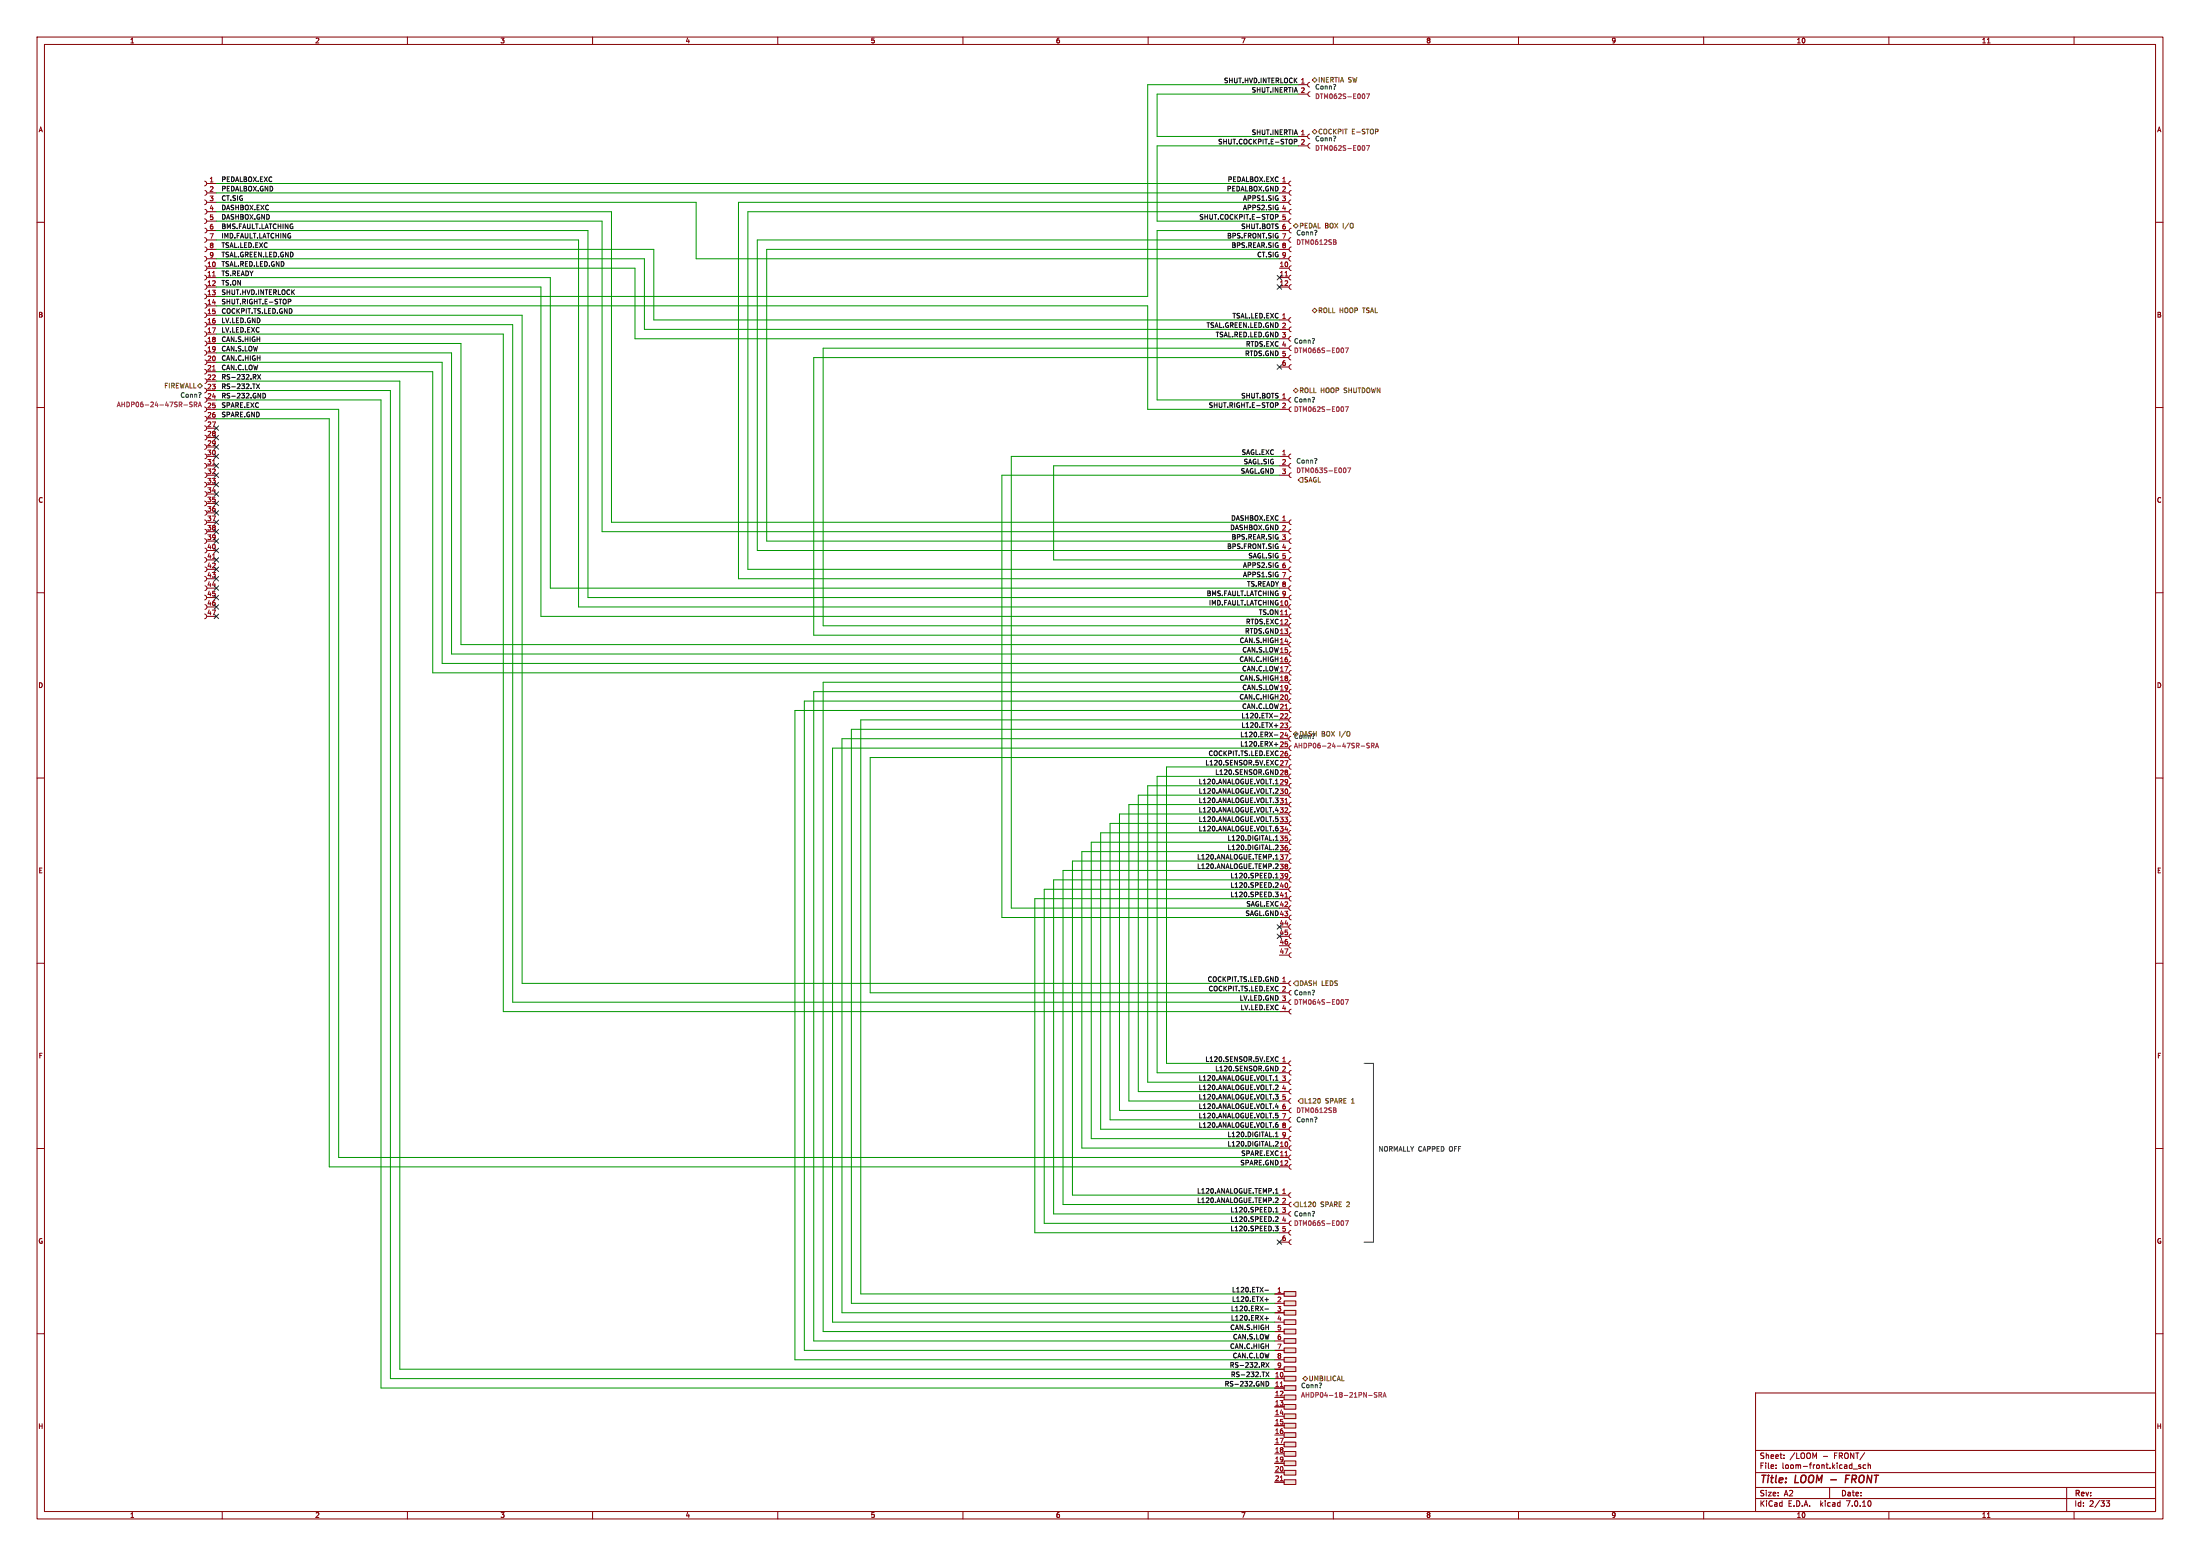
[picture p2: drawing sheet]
<svg xmlns="http://www.w3.org/2000/svg" width="594mm" height="420mm" viewBox="0 0 594 420" stroke-linecap="round" stroke-linejoin="round" font-family="sans-serif">
<g fill="none" stroke="#840000" stroke-width=".27">
<path d="M10 10h574v400h-574zM12 12h570v396h-570zM60 10v2M110 10v2M160 10v2M210 10v2M260 10v2M310 10v2M360 10v2M410 10v2M460 10v2M510 10v2"/>
<path d="M536.6 11.6h.7M560 10v2M350.5 22.9h2.6M350.5 25.4h2.6M350.5 36.8h2.6M350.5 39.4h2.6M353.6 22.2l-.4 .2-.1 .4 .1 .5 .4 .2M353.6 36.2l-.4 .2-.1 .4 .1 .5 .4 .2M353.7 24.8l-.4 .2-.2 .4 .2 .4 .4 .2M353.7 38.7l-.4 .2-.2 .4 .2 .5 .4 .2M10 60h2M55.2 59.1l.4 .2 .2 .4-.2 .4-.4 .2"/>
<path d="M55.2 54l.4 .2 .2 .4-.2 .4-.4 .2M55.2 48.9l.4 .2 .2 .5-.2 .4-.4 .2M55.3 56.5l.4 .2 .2 .5-.2 .4-.4 .2M55.3 51.4l.4 .2 .2 .5-.2 .4-.4 .2M55.9 49.5h2.5M55.9 52.1h2.5M55.9 54.6h2.5M55.9 57.2h2.5M55.9 59.7h2.5M345.4 49.5h2.6M345.4 52.1h2.6M345.4 54.6h2.6"/>
<path d="M345.4 57.2h2.6M345.4 59.7h2.6M348.5 48.9l-.4 .2-.1 .4 .1 .5 .4 .2M348.5 54l-.4 .2-.1 .4 .1 .4 .4 .2M348.5 59.1l-.4 .2-.1 .4 .1 .4 .4 .2M348.6 51.4l-.4 .2-.1 .4 .1 .5 .4 .2M348.6 56.5l-.4 .2-.1 .4 .1 .5 .4 .2M582 60h2M55.2 79.4l.4 .2 .2 .4-.2 .4-.4 .2M55.2 74.3l.4 .2 .2 .5-.2 .4-.4 .2M55.2 69.2l.4 .2 .2 .5-.2 .4-.4 .2M55.2 64.1l.4 .2 .2 .5-.2 .4-.4 .2"/>
<path d="M55.3 76.8l.4 .2 .2 .5-.2 .4-.4 .2M55.3 71.8l.4 .2 .2 .4-.2 .4-.4 .2M55.3 66.7l.4 .2 .2 .4-.2 .4-.4 .2M55.3 61.6l.4 .2 .2 .5-.2 .4-.4 .2M55.9 72.4h2.5M55.9 74.9h2.5M55.9 77.5h2.5M55.9 62.2h2.5M55.9 64.8h2.5M55.9 67.3h2.5M55.9 69.9h2.5M345.4 72.4h2.6"/>
<path d="M345.4 74.9h2.6M345.4 77.5h2.6M345.4 62.2h2.6M345.4 64.8h2.6M345.4 67.3h2.6M345.4 69.9h2.6M348.5 64.1l-.4 .2-.1 .4 .1 .5 .4 .2M348.5 69.2l-.4 .2-.1 .4 .1 .5 .4 .2M348.5 74.3l-.4 .2-.1 .4 .1 .5 .4 .2M348.6 61.6l-.4 .2-.1 .4 .1 .5 .4 .2M348.6 66.7l-.4 .2-.1 .4 .1 .4 .4 .2M348.6 71.8l-.4 .2-.1 .4 .1 .4 .4 .2"/>
<path d="M348.6 76.8l-.4 .2-.1 .4 .1 .5 .4 .2M55.2 99.7l.4 .2 .2 .5-.2 .4-.4 .2M55.2 94.6l.4 .2 .2 .5-.2 .4-.4 .2M55.2 89.5l.4 .2 .2 .5-.2 .4-.4 .2M55.2 84.5l.4 .2 .2 .4-.2 .4-.4 .2M55.3 97.2l.4 .2 .2 .4-.2 .4-.4 .2M55.3 92.1l.4 .2 .2 .4-.2 .4-.4 .2M55.3 87l.4 .2 .2 .5-.2 .4-.4 .2M55.3 81.9l.4 .2 .2 .5-.2 .4-.4 .2M55.9 80h2.5M55.9 82.6h2.5M55.9 85.1h2.5"/>
<path d="M55.9 87.6h2.5M55.9 90.2h2.5M55.9 92.7h2.5M55.9 95.3h2.5M55.9 97.8h2.5M345.4 86.4h2.6M345.4 88.9h2.6M345.4 91.4h2.6M345.4 94h2.6M345.4 96.5h2.6M345.4 99.1h2.6M348.5 85.7l-.4 .2-.1 .4 .1 .5 .4 .2"/>
<path d="M348.5 90.8l-.4 .2-.1 .4 .1 .5 .4 .2M348.5 95.9l-.4 .2-.1 .4 .1 .5 .4 .2M348.6 88.3l-.4 .2-.1 .4 .1 .4 .4 .2M348.6 93.3l-.4 .3-.1 .4 .1 .4 .4 .2M348.6 98.4l-.4 .2-.1 .4 .1 .5 .4 .2M10 110h2M55.2 114.9l.4 .2 .2 .5-.2 .4-.4 .2M55.2 109.9l.4 .2 .2 .4-.2 .4-.4 .2M55.2 104.8l.4 .2 .2 .4-.2 .4-.4 .2M55.3 117.5l.4 .2 .2 .4-.2 .4-.4 .2M55.3 112.4l.4 .2 .2 .5-.2 .4-.4 .2M55.3 107.3l.4 .2 .2 .5-.2 .4-.4 .2"/>
<path d="M55.3 102.2l.4 .2 .2 .5-.2 .4-.4 .2M55.9 100.3h2.5M55.9 102.9h2.5M55.9 105.4h2.5M55.9 108h2.5M55.9 110.5h2.5M55.9 113h2.5M55.9 115.6h2.5M55.9 118.1h2.5M345.4 108h2.6M345.4 110.5h2.6M348.5 107.3l-.4 .2-.1 .4 .1 .5 .4 .2"/>
<path d="M348.6 109.9l-.4 .2-.1 .4 .1 .4 .4 .2M582 110h2M55.2 135.3l.4 .2 .2 .4-.2 .4-.4 .2M55.2 130.2l.4 .2 .2 .4-.2 .4-.4 .2M55.2 125.1l.4 .2 .2 .5-.2 .4-.4 .2M55.2 120l.4 .2 .2 .5-.2 .4-.4 .2M55.3 137.8l.4 .2 .2 .5-.2 .4-.4 .2M55.3 132.7l.4 .2 .2 .5-.2 .4-.4 .2M55.3 127.6l.4 .2 .2 .5-.2 .4-.4 .2M55.3 122.6l.4 .2 .2 .4-.2 .4-.4 .2M55.9 120.7h2.5M55.9 123.2h2.5"/>
<path d="M55.9 125.7h2.5M55.9 128.3h2.5M55.9 130.8h2.5M55.9 133.4h2.5M55.9 135.9h2.5M55.9 138.4h2.5M345.4 123.2h2.6M345.4 125.7h2.6M345.4 128.3h2.6M348.5 122.6l-.4 .2-.1 .4 .1 .4 .4 .2M348.5 125.1l-.4 .2-.1 .4 .1 .5 .4 .2M348.6 127.6l-.4 .2-.1 .4 .1 .5 .4 .2"/>
<path d="M10 160h2M55.2 155.6l.4 .2 .2 .4-.2 .4-.4 .2M55.2 150.5l.4 .2 .2 .5-.2 .4-.4 .2M55.2 145.4l.4 .2 .2 .5-.2 .4-.4 .2M55.2 140.3l.4 .2 .2 .5-.2 .4-.4 .2M55.3 158.1l.4 .2 .2 .5-.2 .4-.4 .2M55.3 153l.4 .2 .2 .5-.2 .4-.4 .2M55.3 148l.4 .2 .2 .4-.2 .4-.4 .2M55.3 142.9l.4 .2 .2 .4-.2 .4-.4 .2M55.9 141h2.5M55.9 143.5h2.5M55.9 146.1h2.5"/>
<path d="M55.9 148.6h2.5M55.9 151.1h2.5M55.9 153.7h2.5M55.9 156.2h2.5M55.9 158.8h2.5M345.4 141h2.6M345.4 143.5h2.6M345.4 146.1h2.6M345.4 148.6h2.6M345.4 151.1h2.6M345.4 153.7h2.6M345.4 156.2h2.6"/>
<path d="M345.4 158.8h2.6M348.5 158.1l-.4 .3-.1 .4 .1 .4 .4 .2M348.5 153l-.4 .3-.1 .4 .1 .4 .4 .2M348.5 148l-.4 .2-.1 .4 .1 .4 .4 .2M348.5 142.9l-.4 .2-.1 .4 .1 .4 .4 .2M348.6 155.6l-.4 .2-.1 .4 .1 .4 .4 .2M348.6 150.5l-.4 .2-.1 .5 .1 .4 .4 .2M348.6 145.4l-.4 .2-.1 .5 .1 .4 .4 .2M348.6 140.3l-.4 .2-.1 .5 .1 .4 .4 .2M582 160h2M55.2 165.7l.4 .2 .2 .5-.2 .4-.4 .2M55.2 160.7l.4 .2 .2 .4-.2 .4-.4 .2"/>
<path d="M55.3 163.2l.4 .2 .2 .5-.2 .4-.4 .2M55.9 161.3h2.5M55.9 163.8h2.5M55.9 166.4h2.5M345.4 161.3h2.6M345.4 163.8h2.6M345.4 166.4h2.6M345.4 168.9h2.6M345.4 171.5h2.6M345.4 174h2.6M345.4 176.5h2.6M345.4 179.1h2.6"/>
<path d="M348.5 178.4l-.4 .3-.1 .4 .1 .4 .4 .2M348.5 173.4l-.4 .2-.1 .4 .1 .4 .4 .2M348.5 168.3l-.4 .2-.1 .4 .1 .4 .4 .2M348.5 163.2l-.4 .3-.1 .4 .1 .4 .4 .2M348.6 175.9l-.4 .2-.1 .5 .1 .4 .4 .2M348.6 170.8l-.4 .2-.1 .5 .1 .4 .4 .2M348.6 165.7l-.4 .2-.1 .5 .1 .4 .4 .2M348.6 160.7l-.4 .2-.1 .4 .1 .4 .4 .2M345.4 181.6h2.6M345.4 184.2h2.6M345.4 186.7h2.6M345.4 189.2h2.6"/>
<path d="M345.4 191.8h2.6M345.4 194.3h2.6M345.4 196.9h2.6M345.4 199.4h2.6M348.5 198.8l-.4 .2-.1 .4 .1 .4 .4 .2M348.5 193.7l-.4 .2-.1 .4 .1 .4 .4 .2M348.5 188.6l-.4 .3-.1 .4 .1 .4 .4 .2M348.5 183.5l-.4 .3-.1 .4 .1 .4 .4 .2M348.6 196.2l-.4 .2-.1 .5 .1 .4 .4 .2M348.6 191.1l-.4 .2-.1 .5 .1 .4 .4 .2M348.6 186.1l-.4 .2-.1 .4 .1 .4 .4 .2M348.6 181l-.4 .2-.1 .4 .1 .4 .4 .2"/>
<path d="M10 210h2M345.4 201.9h2.6M345.4 204.5h2.6M345.4 207h2.6M345.4 209.6h2.6M345.4 212.1h2.6M345.4 214.6h2.6M345.4 217.2h2.6M345.4 219.7h2.6M348.5 219.1l-.4 .2-.1 .4 .1 .4 .4 .2M348.5 214l-.4 .3-.1 .4 .1 .4 .4 .2M348.5 208.9l-.4 .3-.1 .4 .1 .4 .4 .2"/>
<path d="M348.5 203.8l-.4 .3-.1 .4 .1 .4 .4 .2M348.6 216.5l-.4 .2-.1 .5 .1 .4 .4 .2M348.6 211.5l-.4 .2-.1 .4 .1 .4 .4 .2M348.6 206.4l-.4 .2-.1 .4 .1 .4 .4 .2M348.6 201.3l-.4 .2-.1 .5 .1 .4 .4 .2M582 210h2M345.4 222.3h2.6M345.4 224.8h2.6M345.4 227.3h2.6M345.4 229.9h2.6M345.4 232.4h2.6M345.4 235h2.6"/>
<path d="M345.4 237.5h2.6M348.5 239.4l-.4 .3-.1 .4 .1 .4 .4 .2M348.5 234.3l-.4 .3-.1 .4 .1 .4 .4 .2M348.5 229.2l-.4 .3-.1 .4 .1 .4 .4 .2M348.5 224.2l-.4 .2-.1 .4 .1 .4 .4 .2M348.6 236.9l-.4 .2-.1 .4 .1 .4 .4 .2M348.6 231.8l-.4 .2-.1 .4 .1 .4 .4 .2M348.6 226.7l-.4 .2-.1 .5 .1 .4 .4 .2M348.6 221.6l-.4 .2-.1 .5 .1 .4 .4 .2M10 260h2M345.4 240h2.6M345.4 242.6h2.6"/>
<path d="M345.4 245.1h2.6M345.4 247.7h2.6M345.4 250.2h2.6M345.4 252.7h2.6M345.4 255.3h2.6M345.4 257.8h2.6M348.5 254.6l-.4 .3-.1 .4 .1 .4 .4 .2M348.5 249.6l-.4 .2-.1 .4 .1 .4 .4 .2M348.5 244.5l-.4 .2-.1 .4 .1 .4 .4 .2M348.6 257.2l-.4 .2-.1 .4 .1 .4 .4 .2M348.6 252.1l-.4 .2-.1 .5 .1 .4 .4 .2M348.6 247l-.4 .2-.1 .5 .1 .4 .4 .2"/>
<path d="M348.6 241.9l-.4 .2-.1 .5 .1 .4 .4 .2M582 260h2M345.4 265.4h2.6M345.4 268h2.6M345.4 270.5h2.6M345.4 273.1h2.6M348.5 264.8l-.4 .2-.1 .4 .1 .4 .4 .3M348.5 269.9l-.4 .2-.1 .4 .1 .4 .4 .2M348.6 267.3l-.4 .2-.1 .4 .1 .5 .4 .2M348.6 272.4l-.4 .2-.1 .4 .1 .5 .4 .2M345.4 287h2.6M345.4 289.6h2.6"/>
<path d="M345.4 292.1h2.6M345.4 294.6h2.6M345.4 297.2h2.6M345.4 299.7h2.6M348.5 286.4l-.4 .2-.1 .4 .1 .4 .4 .3M348.5 291.5l-.4 .2-.1 .4 .1 .4 .4 .2M348.5 296.5l-.4 .3-.1 .4 .1 .4 .4 .2M348.6 288.9l-.4 .2-.1 .4 .1 .5 .4 .2M348.6 294l-.4 .2-.1 .4 .1 .5 .4 .2M348.6 299.1l-.4 .2-.1 .4 .1 .5 .4 .2M10 310h2M345.4 309.9h2.6"/>
<path d="M345.4 312.4h2.6M345.4 315h2.6M345.4 302.3h2.6M345.4 304.8h2.6M345.4 307.3h2.6M348.5 301.6l-.4 .2-.1 .4 .1 .5 .4 .2M348.5 306.7l-.4 .2-.1 .4 .1 .4 .4 .3M348.5 311.8l-.4 .2-.1 .4 .1 .4 .4 .3M348.6 304.2l-.4 .2-.1 .4 .1 .4 .4 .2M348.6 309.2l-.4 .3-.1 .4 .1 .4 .4 .2M348.6 314.3l-.4 .2-.1 .4 .1 .5 .4 .2M582 310h2"/>
<path d="M345.4 322.6h2.6M345.4 325.1h2.6M345.4 327.7h2.6M345.4 330.2h2.6M345.4 332.7h2.6M345.4 335.3h2.6M348.5 321.9l-.4 .3-.1 .4 .1 .4 .4 .2M348.5 327l-.4 .2-.1 .4 .1 .5 .4 .2M348.5 332.1l-.4 .2-.1 .4 .1 .4 .4 .3M348.6 324.5l-.4 .2-.1 .4 .1 .5 .4 .2M348.6 329.6l-.4 .2-.1 .4 .1 .4 .4 .2M348.6 334.6l-.4 .3-.1 .4 .1 .4 .4 .2"/>
<path d="M344.2 359.4h2.5M344.2 354.3h2.5M344.2 349.3h2.5M344.2 351.8h2.5M344.2 356.9h2.5M346.7 358.8h3.2v1.2h-3.2zM346.7 356.2h3.2v1.3h-3.2zM346.7 353.7h3.2v1.3h-3.2zM346.7 351.2h3.2v1.2h-3.2zM346.7 348.6h3.2v1.3h-3.2zM10 360h2M344.2 379.7h2.5"/>
<path d="M344.2 374.7h2.5M344.2 369.6h2.5M344.2 364.5h2.5M344.2 372.1h2.5M344.2 377.2h2.5M344.2 362h2.5M344.2 367h2.5M346.7 379.1h3.2v1.3h-3.2zM346.7 376.6h3.2v1.2h-3.2zM346.7 374h3.2v1.3h-3.2zM346.7 371.5h3.2v1.2h-3.2zM346.7 368.9h3.2v1.3h-3.2z"/>
<path d="M346.7 366.4h3.2v1.3h-3.2zM346.7 363.9h3.2v1.2h-3.2zM346.7 361.3h3.2v1.3h-3.2zM474 376h108v32h-108zM582 360h2M344.2 397.5h2.5M344.2 395h2.5M344.2 389.9h2.5M344.2 384.8h2.5M344.2 382.3h2.5M344.2 387.4h2.5M344.2 392.4h2.5"/>
<path d="M346.7 399.4h3.2v1.3h-3.2zM346.7 396.9h3.2v1.2h-3.2zM346.7 394.3h3.2v1.3h-3.2zM346.7 391.8h3.2v1.3h-3.2zM346.7 389.3h3.2v1.2h-3.2zM346.7 386.7h3.2v1.3h-3.2zM346.7 384.2h3.2v1.2h-3.2zM346.7 381.6h3.2v1.3h-3.2zM474 397.5h108M474 391.5h108M479.5 396.2v.2M479.5 395.4v.2"/>
<path d="M481.7 393.5v.2M481.7 392.7v.2M500.4 396.5h1.1M502.4 395.4h-.4l-.2 .2 .1 .2 .5 .1v.4h-.6M503.7 395.4h-.4l-.3 .3 .2 .6h.5M504.4 395.5l.6-.1v1M504.4 394.9v1.5M60 408v2M110 408v2M160 408v2M210 408v2M260 408v2"/>
<path d="M310 408v2M344.2 400.1h2.5M360 408v2M410 408v2M460 408v2M474 404.5h108M474 401.5h108M494 401.5v3M510 408v2M536.6 409.6h.7M558 401.5v6.5M560 408v2"/>
<path d="M568.7 405.1h.9l-.5 .5 .4 .2v.6l-.8 .1"/>
</g>
<path d="M498.3 399.1h.7M499.4 398.2h-.9l-.3 2" fill="none" stroke="#840000" stroke-width=".4"/>
<path d="M57.4 74.5h.7M347 74.5h.7M57.4 99.9h.7M57.4 125.3h.7M57.4 150.7h.7M347 166h.7M347 191.4h.7M347 216.8h.7M347 242.2h.7M347 312h.7M345.7 374.2h.7M345.7 399.6h.7" fill="none" stroke="#a90000" stroke-width=".27"/>
<g fill="none" stroke="#840084" stroke-width=".27">
<path d="M368.2 25.3a.79 .79 0 0 1 0 1.3M368.2 39.3a.79 .79 0 0 1 0 1.3M368.9 25.3h.9l-.6 1.3M368.9 39.3h.9l-.6 1.3M360.5 64.7l.2 .3-.2 .3 .3 .3-.3 .4M362.5 93.9a.79 .79 0 0 1 0 1.3M363.2 93.9h.9l-.6 1.3M51.9 108.6l-.7 .1a.53 .53 0 0 0 .6 .6v.4h-.6M52.4 109.2l.6-.1 .1-.4-.7-.2v1.3M52.7 109.2l.5 .6M53.5 109.8l.5-1.3 .4 1.3M53.7 109.4h.6"/>
<path d="M362.5 109.8a.79 .79 0 0 1 0 1.3M363.2 109.8h.9l-.6 1.3M363.1 126.3a.79 .79 0 0 1 0 1.3M363.8 126.3h.9l-.6 1.3M369.7 200.7h-.6a.53 .53 0 0 0 .6 .7l-.1 .4h-.6M370.3 201.3l.6-.1 .1-.5-.7-.1v1.3M370.6 201.3l.4 .6M371.4 201.9l.4-1.3 .4 1.3M371.5 201.5h.6M362.5 269.8a.79 .79 0 0 1 0 1.3M363.2 269.8h.9l-.6 1.3M360.5 299l.2 .3-.2 .3 .3 .3-.3 .4"/>
<path d="M362.5 329.5a.79 .79 0 0 1 0 1.3M363.2 329.5h.9l-.6 1.3M369.5 376.7h1M371.8 375.9l-.7 .1a.53 .53 0 0 0 .6 .7l-.1 .4h-.6M372.3 376.5h.6l.1-.5-.7-.1v1.2M372.6 376.5l.4 .6M373.4 377.1l.4-1.2 .4 1.2M373.5 376.8h.6"/>
</g>
<g fill="#ffe5bf" stroke="#ffe5bf" stroke-width=".27">
<path d="M346.7 399.4h3.2v1.3h-3.2z"/>
<path d="M346.7 396.9h3.2v1.2h-3.2z"/>
<path d="M346.7 394.3h3.2v1.3h-3.2z"/>
<path d="M346.7 391.8h3.2v1.3h-3.2z"/>
<path d="M346.7 389.3h3.2v1.2h-3.2z"/>
<path d="M346.7 386.7h3.2v1.3h-3.2z"/>
<path d="M346.7 384.2h3.2v1.2h-3.2z"/>
<path d="M346.7 381.6h3.2v1.3h-3.2z"/>
<path d="M346.7 379.1h3.2v1.3h-3.2z"/>
<path d="M346.7 376.6h3.2v1.2h-3.2z"/>
<path d="M346.7 374h3.2v1.3h-3.2z"/>
<path d="M346.7 371.5h3.2v1.2h-3.2z"/>
<path d="M346.7 368.9h3.2v1.3h-3.2z"/>
<path d="M346.7 366.4h3.2v1.3h-3.2z"/>
<path d="M346.7 363.9h3.2v1.2h-3.2z"/>
<path d="M346.7 361.3h3.2v1.3h-3.2z"/>
<path d="M346.7 358.8h3.2v1.2h-3.2z"/>
<path d="M346.7 356.2h3.2v1.3h-3.2z"/>
<path d="M346.7 353.7h3.2v1.3h-3.2z"/>
<path d="M346.7 351.2h3.2v1.2h-3.2z"/>
<path d="M346.7 348.6h3.2v1.3h-3.2z"/>
</g>
<g fill="none" stroke="#725600" stroke-width=".27">
<path d="M354.3 21.6l.7-.6 .6 .6-.6 .6zM354.3 35.6l.7-.7 .6 .7-.6 .6zM372 35v.4M349.2 61l.7-.7 .6 .7-.6 .6zM355 83.2l.6 .6-.6 .7-.7-.7zM53.3 104.1l.7-.6 .6 .6-.6 .7zM349.2 105.4l.7-.6 .6 .6-.6 .6zM350.5 129.5l.7-.6h.6v1.3h-.6zM349.2 198.1l.7-.6 .6 .6-.6 .7zM349.9 264.8h.6v1.3h-.6l-.7-.7zM351.2 296.5h.6v1.3h-.6l-.7-.6zM356.4 296.7v.8"/>
<path d="M349.9 324.5h.6v1.3h-.6l-.7-.7zM355.2 324.7v.8M351.8 372.1l.6-.6 .7 .6-.7 .6z"/>
</g>
<g fill="none" stroke="#0f0f0f" stroke-width=".27">
<path d="M349.5 37.6h.4l.3 .2-.1 .4-.6 .1M344.4 57.9h.5l.2 .2-.1 .4-.6 .1M77.8 80.8h.5l.2 .2-.1 .4h-.6M69.2 103.6l.9 1.3M69.5 101.1l.9 1.3M70.1 103.6l-.9 1.3M70.4 101.1l-.9 1.3M71 106.2a.64 .64 0 0 1 .7 .6 .64 .64 0 0 1-.7 .6zM344.4 108.7h.5l.2 .2-.1 .4-.6 .1M344.1 195.9h.9M344.1 193.3h.9M344.1 198.4h.9"/>
<path d="M344.6 195.4v.9M344.1 200.9h.9M344.3 215.4h.8l-.4 .5M344.4 218.8h.8M344.4 211.6h.7M344.6 200.4v1M344.6 206.4l.3 .1M344.6 210.5l.1-.2v1.3M344.9 205.2l-.3 .1M345 213.4l-.7 .7h.8M344.4 226.8h.7M344.4 225.9l.3-.4v1.3"/>
<path d="M344.4 236.1l.3-.4v1.3M344.4 231.9h.7M344.4 237h.7M344.4 220.5h.6M344.5 230.9l.2-.3v1.3M344.6 228.1h.3M344.6 233.2h.3M344.7 223h.3M344.9 238.2l-.5 .1M345 228.6l-.7 .8h.8M345 233.7l-.7 .7h.8M345 238.8l-.7 .7h.8"/>
<path d="M344.3 240.8h.8l-.4 .5h.2M344.5 242.1h.4M344.3 295.4h.8l-.4 .5M344.4 298.8h.8M344.4 291.6h.7M344.6 285.3l.5 .1M344.6 290.5l.1-.2v1.3M344.7 287.8a.69 .69 0 0 1 .4 .6 .69 .69 0 0 1-.4 .6M344.9 292.9l.2 .2-.1 .3-.7 .7h.8M344.9 295.9l.2 .2-.2 .6M345 298.4v.8M345.1 286.4h-.5"/>
<path d="M344.4 305.9l.3-.3v1.2M344.4 306.8h.7M344.4 300.5h.6M344.6 308.1l.4 .1M344.7 303h.3M344.9 301l.2 .2-.2 .5M344.9 303.5l.2 .2-.2 .6M345 308.6l-.7 .8h.8M344.3 331h.8l-.4 .4 .3 .2 .1 .4-.6 .2M344.4 326.2l.3-.3v1.2M344.4 322.1h.7M344.4 327.1h.7"/>
<path d="M344.4 328.5l.5-.1 .2 .4-.8 .9h.8M344.5 321.1l.2-.3v1.3M344.6 323.3l.4 .1 .1 .3-.8 .9h.8M341.5 353.3h1M341.5 348.3h1M341.5 355.9h1M341.5 350.8h1M342 350.3v1M342 355.4v1M341.8 370.3l.8 1.3M341.8 367.8l.8 1.3M341.8 372.9a.64 .64 0 0 1 .8 .6 .64 .64 0 0 1-.8 .6z"/>
<path d="M342.6 370.3l-.8 1.3M342.6 367.8l-.8 1.3"/>
</g>
<path d="M368.3 287h2.5v48.3h-2.5" fill="none" stroke="#0000c2" stroke-width=".27"/>
<g fill="none" stroke="#009600" stroke-width=".27">
<path d="M350.5 39.4h-38.1v20.3h33M350.5 22.9h-40.6v57.1h-251.5M350.5 25.4h-38.1v11.4h38.1M58.4 59.7h104.2v83.8h182.8M58.4 57.2h106.7v83.8h180.3M58.4 54.6h129.6v15.3h157.4M58.4 49.5h287M58.4 52.1h287M345.4 57.2h-143.5v96.5h143.5M345.4 54.6h-146v101.6h146M58.4 74.9h90.2v83.9h196.8M58.4 64.8h97.8v99h189.2"/>
<path d="M58.4 62.2h100.3v99.1h186.7M58.4 77.5h87.6v88.9h199.4M58.4 69.9h115.6v19h171.4M58.4 67.3h118.1v19.1h168.9M58.4 72.4h113v19h174M345.4 64.8h-140.9v83.8h140.9M345.4 62.2h-33v45.8h33M345.4 67.3h-138.4v78.8h138.4M58.4 90.2h77.5v182.9h209.5M58.4 87.6h80v182.9h207M58.4 85.1h82.6v180.3h204.4M58.4 82.6h251.5v27.9h35.5"/>
<path d="M58.4 97.8h61v81.3h226M58.4 92.7h66.1v81.3h220.9M58.4 95.3h63.5v81.2h223.5M345.4 96.5h-125.7v75h125.7M345.4 94h-123.2v74.9h123.2M58.4 110.5h33v201.9h254M58.4 113h30.5v202h256.5M58.4 105.4h47v266.7h238.8M58.4 102.9h49.5v266.7h236.3M58.4 108h44.5v266.7h241.3M58.4 100.3h58.4v81.3h228.6M345.4 125.7h-60.9v25.4h60.9"/>
<path d="M345.4 123.2h-72.4v121.9h72.4M345.4 128.3h-74.9v119.4h74.9M345.4 194.3h-113v155h111.8M345.4 186.7h-125.7v175.3h124.5M345.4 184.2h-123.2v175.2h122M345.4 191.8h-130.8v175.2h129.6M345.4 199.4h-118.1v154.9h116.9M345.4 189.2h-128.2v175.3h127M345.4 196.9h-115.5v154.9h114.3M345.4 201.9h-120.6v155h119.4M345.4 219.7h-43.1v80h43.1M345.4 217.2h-40.6v80h40.6"/>
<path d="M345.4 209.6h-33v80h33M345.4 214.6h-38.1v80h38.1M345.4 212.1h-35.5v80h35.5M345.4 207h-30.4v80h30.4M345.4 204.5h-110.5v63.5h110.5M345.4 237.5h-60.9v90.2h60.9M345.4 224.8h-48.2v80h48.2M345.4 222.3h-45.7v80h45.7M345.4 232.4h-55.8v90.2h55.8M345.4 235h-58.4v90.1h58.4M345.4 227.3h-50.8v80h50.8M345.4 229.9h-53.3v80h53.3"/>
<path d="M345.4 242.6h-66v90.1h66M345.4 240h-63.5v90.2h63.5"/>
</g>
<g fill="none" stroke="#000084" stroke-width=".27">
<path d="M344.8 74.3l1.2 1.2M344.8 76.9l1.2 1.2M346 74.3l-1.2 1.2M346 76.9l-1.2 1.2M344.8 98.5l1.2 1.2M346 98.5l-1.2 1.2M57.8 115l1.2 1.2M57.8 117.5l1.2 1.2M59 115l-1.2 1.2M59 117.5l-1.2 1.2M57.8 137.8l1.2 1.2M57.8 135.3l1.2 1.2"/>
<path d="M57.8 120l1.2 1.3M57.8 125.1l1.2 1.2M57.8 127.7l1.2 1.2M57.8 130.2l1.2 1.2M57.8 132.7l1.2 1.3M57.8 122.6l1.2 1.2M59 137.8l-1.2 1.2M59 135.3l-1.2 1.2M59 120l-1.2 1.3M59 125.1l-1.2 1.2M59 127.7l-1.2 1.2M59 130.2l-1.2 1.2"/>
<path d="M59 132.7l-1.2 1.3M59 122.6l-1.2 1.2M57.8 140.4l1.2 1.2M57.8 142.9l1.2 1.2M57.8 155.6l1.2 1.2M57.8 148l1.2 1.2M57.8 153.1l1.2 1.2M57.8 145.4l1.2 1.3M57.8 150.5l1.2 1.2M57.8 158.1l1.2 1.3M59 140.4l-1.2 1.2M59 142.9l-1.2 1.2"/>
<path d="M59 155.6l-1.2 1.2M59 148l-1.2 1.2M59 153.1l-1.2 1.2M59 145.4l-1.2 1.3M59 150.5l-1.2 1.2M59 158.1l-1.2 1.3M57.8 160.7l1.2 1.2M57.8 163.2l1.2 1.2M57.8 165.8l1.2 1.2M59 160.7l-1.2 1.2M59 163.2l-1.2 1.2M59 165.8l-1.2 1.2"/>
<path d="M344.8 252.1l1.2 1.2M344.8 249.6l1.2 1.2M346 252.1l-1.2 1.2M346 249.6l-1.2 1.2M344.8 334.7l1.2 1.2M346 334.7l-1.2 1.2"/>
</g>
<g font-size="2.8" fill="#840000">
<text x="475" y="400.9">Title:</text>
<text x="484.7" y="400.9">LOOM -</text>
<text x="499.9" y="400.9">FRONT</text>
</g>
<g font-size="2.1" fill="#840000">
<text x="475" y="394">Sheet:</text>
<text x="483.2" y="394">/LOOM</text>
<text x="492.2" y="394">-</text>
<text x="495.3" y="394">FRONT/</text>
<text x="475" y="396.7">File:</text>
<text x="481.1" y="396.7">loom-front.kicad_sch</text>
<text x="475" y="406.9">KiCad</text>
<text x="475" y="404.1">Size:</text>
<text x="481.7" y="404.1">A2</text>
<text x="482.7" y="406.9">E.D.A.</text>
<text x="491.6" y="406.9">kicad</text>
<text x="497" y="404.1">Date:</text>
<text x="498.8" y="406.9">7.0.10</text>
<text x="560" y="404.3">Rev:</text>
<text x="560" y="406.9">Id:</text>
<text x="564.1" y="406.9">2/33</text>
</g>
<g font-size="1.8" fill="#840000">
<text x="35" y="11.9">1</text>
<text x="85" y="11.9">2</text>
<text x="135" y="11.9">3</text>
<text x="185" y="11.9">4</text>
<text x="235" y="11.9">5</text>
<text x="285" y="11.9">6</text>
<text x="335" y="11.9">7</text>
<text x="385" y="11.9">8</text>
<text x="435" y="11.9">9</text>
<text x="485" y="11.9">10</text>
<text x="535" y="11.9">11</text>
<text x="10.3" y="35.9">A</text>
<text x="582.3" y="35.9">A</text>
<text x="10.3" y="85.9">B</text>
<text x="582.3" y="85.9">B</text>
<text x="10.3" y="135.9">C</text>
<text x="582.3" y="135.9">C</text>
<text x="10.3" y="185.9">D</text>
<text x="582.3" y="185.9">D</text>
<text x="10.3" y="235.9">E</text>
<text x="582.3" y="235.9">E</text>
<text x="10.3" y="285.9">F</text>
<text x="582.3" y="285.9">F</text>
<text x="10.3" y="335.9">G</text>
<text x="582.3" y="335.9">G</text>
<text x="10.2" y="385.9">H</text>
<text x="582.2" y="385.9">H</text>
<text x="35" y="409.9">1</text>
<text x="85" y="409.9">2</text>
<text x="135" y="409.9">3</text>
<text x="185" y="409.9">4</text>
<text x="235" y="409.9">5</text>
<text x="285" y="409.9">6</text>
<text x="335" y="409.9">7</text>
<text x="385" y="409.9">8</text>
<text x="435" y="409.9">9</text>
<text x="485" y="409.9">10</text>
<text x="535" y="409.9">11</text>
</g>
<g font-size="1.8" fill="#0f0f0f">
<text x="330.4" y="22.5">SHUT.HVD.INTERLOCK 1</text>
<text x="337.9" y="25">SHUT.INERTIA 2</text>
<text x="328.8" y="39">SHUT.COCKPIT.E-STOP</text>
<text x="337.9" y="36.5">SHUT.INERTIA 1</text>
<text x="59.7" y="49.2">PEDALBOX.EXC</text>
<text x="59.7" y="51.7">PEDALBOX.GND</text>
<text x="331.1" y="51.7">PEDALBOX.GND 2</text>
<text x="331.4" y="49.2">PEDALBOX.EXC 1</text>
<text x="59.7" y="59.3">DASHBOX.GND</text>
<text x="59.7" y="54.3">CT.SIG</text>
<text x="59.7" y="56.8">DASHBOX.EXC</text>
<text x="323.7" y="59.3">SHUT.COCKPIT.E-STOP</text>
<text x="335.5" y="54.3">APPS1.SIG</text>
<text x="335.5" y="56.8">APPS2.SIG</text>
<text x="59.7" y="61.9">BMS.FAULT.LATCHING</text>
<text x="59.7" y="64.4">IMD.FAULT.LATCHING</text>
<text x="331.2" y="64.4">BPS.FRONT.SIG 7</text>
<text x="335" y="61.9">SHUT.BOTS 6</text>
<text x="59.7" y="69.5">TSAL.GREEN.LED.GND</text>
<text x="59.7" y="67">TSAL.LED.EXC</text>
<text x="332.4" y="67">BPS.REAR.SIG 8</text>
<text x="339.3" y="69.5">CT.SIG 9</text>
<text x="59.7" y="74.6">TS.READY</text>
<text x="59.7" y="72">TSAL.RED.LED.GND</text>
<text x="59.7" y="77.1">TS.ON</text>
<text x="59.7" y="79.7">SHUT.HVD.INTERLOCK</text>
<text x="59.7" y="82.2">SHUT.RIGHT.E-STOP</text>
<text x="59.7" y="87.3">LV.LED.GND</text>
<text x="59.7" y="84.7">COCKPIT.TS.LED.GND</text>
<text x="59.7" y="89.8">LV.LED.EXC</text>
<text x="325.6" y="88.5">TSAL.GREEN.LED.GND 2</text>
<text x="332.7" y="86">TSAL.LED.EXC 1</text>
<text x="59.7" y="94.9">CAN.S.LOW</text>
<text x="59.7" y="92.4">CAN.S.HIGH</text>
<text x="328.1" y="91.1">TSAL.RED.LED.GND 3</text>
<text x="336.3" y="93.6">RTDS.EXC 4</text>
<text x="59.7" y="97.4">CAN.C.HIGH</text>
<text x="59.7" y="100">CAN.C.LOW</text>
<text x="336" y="96.2">RTDS.GND 5</text>
<text x="59.7" y="105.1">RS-232.TX</text>
<text x="59.7" y="102.5">RS-232.RX</text>
<text x="59.7" y="107.6">RS-232.GND</text>
<text x="335" y="107.6">SHUT.BOTS 1</text>
<text x="59.7" y="110.1">SPARE.EXC</text>
<text x="59.7" y="112.7">SPARE.GND</text>
<text x="326.2" y="110.1">SHUT.RIGHT.E-STOP</text>
<text x="335.1" y="122.8">SAGL.EXC</text>
<text x="335.7" y="125.4">SAGL.SIG</text>
<text x="334.9" y="127.9">SAGL.GND</text>
<text x="332.1" y="143.2">DASHBOX.GND 2</text>
<text x="332.3" y="140.6">DASHBOX.EXC 1</text>
<text x="331.2" y="148.2">BPS.FRONT.SIG 4</text>
<text x="332.4" y="145.7">BPS.REAR.SIG 3</text>
<text x="335.5" y="155.9">APPS1.SIG</text>
<text x="335.5" y="153.3">APPS2.SIG</text>
<text x="337" y="150.8">SAGL.SIG 5</text>
<text x="325.7" y="160.9">BMS.FAULT.LATCHING 9</text>
<text x="336.6" y="158.4">TS.READY 8</text>
<text x="326.3" y="163.5">IMD.FAULT.LATCHING 10</text>
<text x="339.8" y="166">TS.ON11</text>
<text x="334.6" y="173.6">CAN.S.HIGH 14</text>
<text x="336" y="171.1">RTDS.GND13</text>
<text x="336.3" y="168.6">RTDS.EXC12</text>
<text x="334.5" y="178.7">CAN.C.HIGH 16</text>
<text x="335.3" y="176.2">CAN.S.LOW15</text>
<text x="334.6" y="183.8">CAN.S.HIGH 18</text>
<text x="335.3" y="181.3">CAN.C.LOW17</text>
<text x="334.5" y="188.9">CAN.C.HIGH 20</text>
<text x="335.3" y="191.4">CAN.C.LOW21</text>
<text x="335.3" y="186.3">CAN.S.LOW19</text>
<text x="335.1" y="196.5">L120.ETX+</text>
<text x="335.1" y="194">L120.ETX-</text>
<text x="334.8" y="201.6">L120.ERX+</text>
<text x="334.8" y="199">L120.ERX-</text>
<text x="325.3" y="206.7">L120.SENSOR.5V.EXC</text>
<text x="326.2" y="204.1">COCKPIT.TS.LED.EXC 26</text>
<text x="328" y="209.2">L120.SENSOR.GND 28</text>
<text x="345.4" y="206.8">27</text>
<text x="323.5" y="214.3">L120.ANALOGUE.VOLT.2</text>
<text x="323.5" y="211.7">L120.ANALOGUE.VOLT.1</text>
<text x="345.4" y="214.4">30</text>
<text x="323.5" y="219.4">L120.ANALOGUE.VOLT.4</text>
<text x="323.5" y="216.8">L120.ANALOGUE.VOLT.3</text>
<text x="323.5" y="221.9">L120.ANALOGUE.VOLT.5</text>
<text x="345.4" y="216.9">31</text>
<text x="345.4" y="219.5">32</text>
<text x="345.4" y="222">33</text>
<text x="323.5" y="224.4">L120.ANALOGUE.VOLT.6</text>
<text x="331.3" y="227">L120.DIGITAL.1</text>
<text x="345.4" y="224.5">34</text>
<text x="323.1" y="232.1">L120.ANALOGUE.TEMP.1</text>
<text x="331.3" y="229.5">L120.DIGITAL.2</text>
<text x="345.4" y="229.6">36</text>
<text x="323.1" y="234.6">L120.ANALOGUE.TEMP.2</text>
<text x="332.1" y="239.7">L120.SPEED.2</text>
<text x="332.1" y="237.1">L120.SPEED.1</text>
<text x="345.4" y="234.7">38</text>
<text x="345.4" y="239.8">40</text>
<text x="332.1" y="242.2">L120.SPEED.3</text>
<text x="336.4" y="244.8">SAGL.EXC42</text>
<text x="345.4" y="242.3">41</text>
<text x="336.2" y="247.3">SAGL.GND43</text>
<text x="325.9" y="265.1">COCKPIT.TS.LED.GND 1</text>
<text x="326.2" y="267.6">COCKPIT.TS.LED.EXC 2</text>
<text x="334.6" y="270.2">LV.LED.GND 3</text>
<text x="334.8" y="272.7">LV.LED.EXC 4</text>
<text x="325.3" y="286.7">L120.SENSOR.5V.EXC</text>
<text x="323.5" y="291.8">L120.ANALOGUE.VOLT.1</text>
<text x="328" y="289.2">L120.SENSOR.GND</text>
<text x="323.5" y="299.4">L120.ANALOGUE.VOLT.4</text>
<text x="323.5" y="294.3">L120.ANALOGUE.VOLT.2</text>
<text x="323.5" y="296.8">L120.ANALOGUE.VOLT.3</text>
<text x="323.5" y="301.9">L120.ANALOGUE.VOLT.5</text>
<text x="323.5" y="304.5">L120.ANALOGUE.VOLT.6</text>
<text x="331.3" y="309.5">L120.DIGITAL.2</text>
<text x="331.3" y="307">L120.DIGITAL.1</text>
<text x="345.4" y="309.6">10</text>
<text x="334.8" y="314.6">SPARE.GND12</text>
<text x="335" y="312.1">SPARE.EXC11</text>
<text x="323.1" y="322.2">L120.ANALOGUE.TEMP.1</text>
<text x="323.1" y="324.8">L120.ANALOGUE.TEMP.2</text>
<text x="332.1" y="329.9">L120.SPEED.2</text>
<text x="332.1" y="327.3">L120.SPEED.1</text>
<text x="332.1" y="332.4">L120.SPEED.3</text>
<text x="332.2" y="354">L120.ERX-</text>
<text x="332.5" y="348.9">L120.ETX-</text>
<text x="332.5" y="351.4">L120.ETX+</text>
<text x="332.1" y="359.1">CAN.S.HIGH</text>
<text x="332.2" y="356.5">L120.ERX+</text>
<text x="332" y="364.1">CAN.C.HIGH</text>
<text x="332.8" y="361.6">CAN.S.LOW</text>
<text x="331.9" y="369.2">RS-232.RX</text>
<text x="332.2" y="371.8">RS-232.TX</text>
<text x="332.7" y="366.7">CAN.C.LOW</text>
<text x="330.5" y="374.3">RS-232.GND</text>
</g>
<g font-size="1.8" fill="#725600">
<text x="355.8" y="22.5">INERTIA SW</text>
<text x="355.8" y="36.4">COCKPIT</text>
<text x="364.9" y="36.4">E-STOP</text>
<text x="350.7" y="61.8">PEDAL BOX</text>
<text x="362.7" y="61.8">I/O</text>
<text x="355.8" y="84.7">ROLL HOOP TSAL</text>
<text x="44.2" y="105">FIREWALL</text>
<text x="350.7" y="106.3">ROLL HOOP SHUTDOWN</text>
<text x="352" y="130.4">SAGL</text>
<text x="349.3" y="199.6">Conn?</text>
<text x="350.7" y="199">DASH BOX</text>
<text x="361.8" y="199">I/O</text>
<text x="350.7" y="266.3">DASH LEDS</text>
<text x="352" y="298">L120</text>
<text x="357.8" y="298">SPARE 1</text>
<text x="350.7" y="326">L120</text>
<text x="356.5" y="326">SPARE 2</text>
<text x="353.3" y="373">UMBILICAL</text>
</g>
<g font-size="1.8" fill="#006464">
<text x="355" y="24.4">Conn?</text>
<text x="355" y="38.3">Conn?</text>
<text x="349.9" y="63.7">Conn?</text>
<text x="349.3" y="92.9">Conn?</text>
<text x="48.6" y="107.5">Conn?</text>
<text x="349.3" y="108.8">Conn?</text>
<text x="349.9" y="125.3">Conn?</text>
<text x="349.3" y="268.8">Conn?</text>
<text x="349.9" y="303.1">Conn?</text>
<text x="349.3" y="328.5">Conn?</text>
<text x="351.2" y="374.9">Conn?</text>
</g>
<g font-size="1.8" fill="#840084">
<text x="355" y="26.9">DTM062S-E007</text>
<text x="355" y="40.9">DTM062S-E007</text>
<text x="349.9" y="66.3">DTM0612SB</text>
<text x="349.3" y="95.5">DTM066S-E007</text>
<text x="31.4" y="110.1">AHDP06-24-47SR-SRA</text>
<text x="349.3" y="111.4">DTM062S-E007</text>
<text x="349.9" y="127.9">DTM063S-E007</text>
<text x="349.3" y="202.2">AHDP06-24-47SR-SRA</text>
<text x="349.3" y="271.4">DTM064S-E007</text>
<text x="349.9" y="300.6">DTM0612SB</text>
<text x="349.3" y="331.1">DTM066S-E007</text>
<text x="351.2" y="377.4">AHDP04-18-21PN-SRA</text>
</g>
<g font-size="1.8" fill="#a90000">
<text x="351.1" y="39.1">2</text>
<text x="56.4" y="49.3">1</text>
<text x="56.4" y="51.8">2</text>
<text x="56.4" y="54.4">3</text>
<text x="56.4" y="56.9">4</text>
<text x="56.4" y="59.4">5</text>
<text x="346" y="54.4">3</text>
<text x="346" y="56.9">4</text>
<text x="346" y="59.4">5</text>
<text x="56.4" y="62">6</text>
<text x="56.4" y="64.5">7</text>
<text x="56.4" y="67.1">8</text>
<text x="56.4" y="69.6">9</text>
<text x="55.8" y="72.1">10</text>
<text x="55.8" y="74.7">11</text>
<text x="55.8" y="77.2">12</text>
<text x="345.4" y="72.1">10</text>
<text x="345.4" y="74.7">11</text>
<text x="345.4" y="77.2">12</text>
<text x="55.8" y="79.8">13</text>
<text x="55.8" y="82.3">14</text>
<text x="55.8" y="84.8">15</text>
<text x="55.8" y="87.4">16</text>
<text x="55.8" y="89.9">17</text>
<text x="55.8" y="92.5">18</text>
<text x="55.8" y="95">19</text>
<text x="55.8" y="97.5">20</text>
<text x="55.8" y="100.1">21</text>
<text x="346" y="98.8">6</text>
<text x="55.8" y="102.6">22</text>
<text x="55.8" y="105.2">23</text>
<text x="55.8" y="107.7">24</text>
<text x="55.8" y="110.2">25</text>
<text x="55.8" y="112.8">26</text>
<text x="346" y="110.2">2</text>
<text x="55.8" y="115.3">27</text>
<text x="55.8" y="117.9">28</text>
<text x="55.8" y="120.4">29</text>
<text x="55.8" y="122.9">30</text>
<text x="55.8" y="125.5">31</text>
<text x="346" y="122.9">1</text>
<text x="346" y="125.5">2</text>
<text x="55.8" y="128">32</text>
<text x="55.8" y="130.6">33</text>
<text x="346" y="128">3</text>
<text x="55.8" y="133.1">34</text>
<text x="55.8" y="135.6">35</text>
<text x="55.8" y="138.2">36</text>
<text x="55.8" y="140.7">37</text>
<text x="55.8" y="143.3">38</text>
<text x="55.8" y="145.8">39</text>
<text x="55.8" y="148.3">40</text>
<text x="55.8" y="150.9">41</text>
<text x="55.8" y="153.4">42</text>
<text x="55.8" y="156">43</text>
<text x="346" y="153.4">6</text>
<text x="346" y="156">7</text>
<text x="55.8" y="158.5">44</text>
<text x="55.8" y="161">45</text>
<text x="55.8" y="163.6">46</text>
<text x="55.8" y="166.1">47</text>
<text x="345.4" y="194.1">22</text>
<text x="345.4" y="196.6">23</text>
<text x="345.4" y="199.1">24</text>
<text x="345.4" y="201.7">25</text>
<text x="345.4" y="211.8">29</text>
<text x="345.4" y="227.1">35</text>
<text x="345.4" y="232.2">37</text>
<text x="345.4" y="237.2">39</text>
<text x="345.4" y="249.9">44</text>
<text x="345.4" y="252.5">45</text>
<text x="345.4" y="255">46</text>
<text x="345.4" y="257.6">47</text>
<text x="346" y="286.8">1</text>
<text x="346" y="289.3">2</text>
<text x="346" y="291.8">3</text>
<text x="346" y="294.4">4</text>
<text x="346" y="296.9">5</text>
<text x="346" y="299.5">6</text>
<text x="346" y="302">7</text>
<text x="346" y="304.5">8</text>
<text x="346" y="307.1">9</text>
<text x="346" y="322.3">1</text>
<text x="346" y="324.9">2</text>
<text x="346" y="327.4">3</text>
<text x="346" y="329.9">4</text>
<text x="346" y="332.5">5</text>
<text x="346" y="335">6</text>
<text x="344.7" y="349">1</text>
<text x="344.7" y="351.5">2</text>
<text x="344.7" y="354.1">3</text>
<text x="344.7" y="356.6">4</text>
<text x="344.7" y="359.2">5</text>
<text x="344.7" y="361.7">6</text>
<text x="344.7" y="364.2">7</text>
<text x="344.1" y="371.9">10</text>
<text x="344.7" y="366.8">8</text>
<text x="344.7" y="369.3">9</text>
<text x="344.1" y="374.4">11</text>
<text x="344.1" y="376.9">12</text>
<text x="344.1" y="379.5">13</text>
<text x="344.1" y="382">14</text>
<text x="344.1" y="384.6">15</text>
<text x="344.1" y="387.1">16</text>
<text x="344.1" y="389.6">17</text>
<text x="344.1" y="392.2">18</text>
<text x="344.1" y="394.7">19</text>
<text x="344.1" y="397.3">20</text>
<text x="344.1" y="399.8">21</text>
</g>
<text font-size="1.8" fill="#0000c2" x="372.1" y="310.9">NORMALLY CAPPED OFF</text>
</svg>
